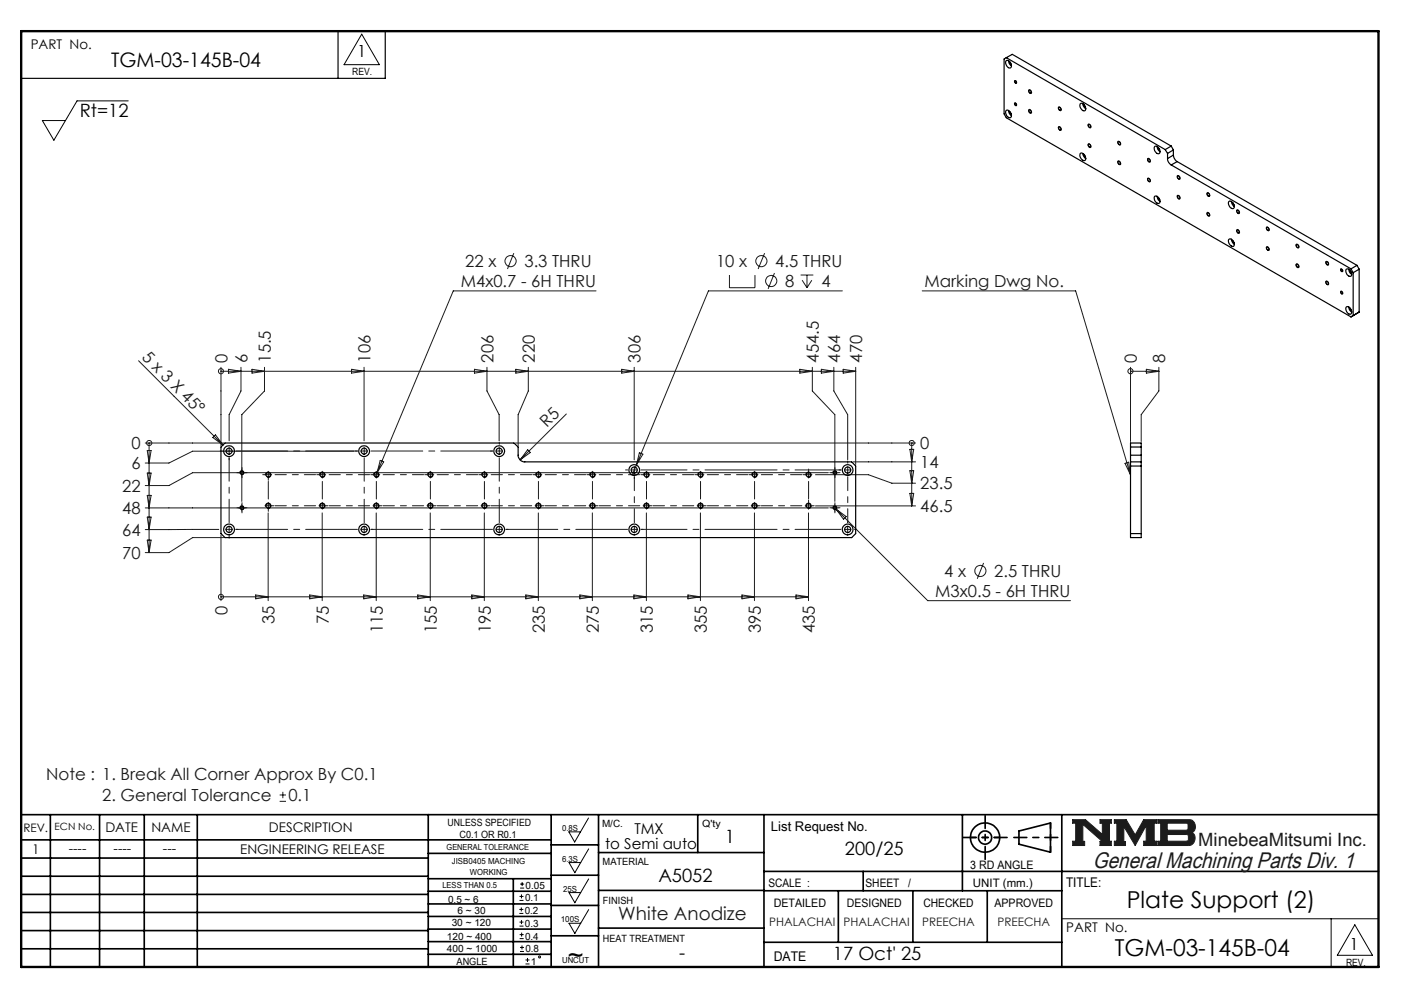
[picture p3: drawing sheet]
<svg xmlns="http://www.w3.org/2000/svg" width="297mm" height="210mm" viewBox="0 0 297 210" stroke-linecap="round" stroke-linejoin="round" font-family="sans-serif">
<g fill="none" stroke="#000" stroke-width=".35">
<path d="M4.5 172.3h287.1M4.5 177.6h112.1M10.7 172.3v32.2M21.1 172.3v32.2M30.5 172.3v32.2M41.7 172.3v32.2M90.6 172.3v32.2M116.6 172.3v32.2M116.6 178.7h10M126.6 172.3v32.2M147.6 172.3v8M161.6 172.3v32.2"/>
<path d="M203.6 172.3v16.1M215.5 175.7l6.7-1.6v6.1l-6.7-1.7zM224.6 172.3v32.2M4.5 185.3h86.1M4.5 181.5h86.1M4.5 189.2h86.1M4.5 193h86.1M4.5 196.8h86.1M90.6 199.1h26M90.6 193.8h26M90.6 188.5h26M90.6 191.2h26"/>
<path d="M90.6 180.5h26M90.6 185.8h26M90.6 196.5h26M108.6 185.8v18.5M116.6 185.1h10M116.6 191.5h10M116.6 197.9h10M126.6 196.3h35M126.6 188.3h35M126.6 180.3h35M161.6 184.3h130M161.6 199.3h63"/>
<path d="M161.6 188.4h63M177.3 188.4v10.9M182.6 184.3v4.1M193.1 188.4v10.9M208.8 188.4v10.9M4.5 200.7h86.1M90.6 201.8h26"/>
<circle cx="208.4" cy="177.1" r="3.1"/>
<circle cx="208.4" cy="177.1" r="1.4"/>
</g>
<path d="M226.9 173.3h2.7l3.6 3.2v-2.4h-.5v-.8h2.4v.8h-.4v3.8h.4v.9h-2.4v-.9h.5l-4.1-3.6v3.6h.3v.9h-2.5v-.9h.6v-3.8h-.6zM235.7 173.3h2.5l1.9 3.3 1.8-3.3h2.8v.8h-.5v3.8h.5v.9h-2.8v-.9h.6v-3.3l-2.4 4.2-2.4-4v3.2h.4v.8h-2.4v-.9h.6v-3.8h-.6zM244.9 173.3h6.6a1.48 1.48 0 0 1 1.3 1.2 1.48 1.48 0 0 1-.7 1.6 1.48 1.48 0 0 1 .7 1.6 1.48 1.48 0 0 1-1.4 1.1h-6.5v-.9h.6v-3.8h-.6zM246.9 174.1h4.1l.3 .2v1l-.3 .3h-4.1zM246.9 176.5h4.2l.3 .3v.8l-.4 .3h-4.1z" fill="none" stroke="#191924" stroke-width=".21"/>
<path d="M76.5 7.2l3.8 6.5h-7.5zM120.3 175.9h2.5l-1.2 2.2zM124.5 173l-1.7 2.9M124.5 179.5l-1.7 2.9M120.4 182.4h2.4l-1.2 2.2zM120.4 188.8h2.4l-1.2 2.1zM120.4 195.3h2.4l-1.2 2.1zM124.5 185.9l-1.7 2.9M124.5 192.4l-1.7 2.9M224.6 194.3h67M281.6 194.3v10.2M286.6 195.6l3.7 6.4h-7.4z" fill="none" stroke="#000" stroke-width=".21"/>
<path d="M4.5 6.6h287.1" fill="none" stroke="#000" stroke-width=".21" stroke-dasharray="6.3 1.3 1.3 1.3" stroke-dashoffset="1.9"/>
<path d="M71.5 6.6v10M81.5 6.6v10h-77" fill="none" stroke="#000" stroke-width=".25"/>
<path d="M205.3 177.1h6.2M222.2 174v6.2" fill="none" stroke="#000" stroke-width=".35" stroke-dasharray="15.2 1.3 1.3 1.3" stroke-dashoffset="14.1"/>
<path d="M203.8 177.1h9.2M208.4 172.5v9.2M214.5 177.1h9.3" fill="none" stroke="#000" stroke-width=".35" stroke-dasharray="15.2 1.3 1.3 1.3" stroke-dashoffset="12.5"/>
<path d="M4.5 6.6h287.1v197.9h-287.1z" fill="none" stroke="#000" stroke-width=".5"/>
<path d="M226.9 173.3v.8h.6v3.8h-.6v.9h2.5v-.9h-.3v-3.6l4.1 3.6h-.5v.9h2.4v-.9h-.4v-3.8h.4v-.8h-2.4v.8h.5v2.4l-3.6-3.2zM235.7 173.3v.8h.6v3.8h-.6v.9h2.4v-.8h-.4v-3.2l2.4 4 2.4-4.2v3.3h-.6v.9h2.8v-.9h-.5v-3.8h.5v-.8h-2.8l-1.8 3.3-1.9-3.3zM246.9 176.5h4.2l.3 .2v1l-.3 .2h-4.2zM244.9 173.3v.8h.6v3.8h-.6v.9h6.9l.7-.5 .3-.9-.1-.7-.6-.6a1.48 1.48 0 0 0 .7-1.6 1.48 1.48 0 0 0-1.3-1.2zM246.9 174.1h4.1l.3 .2v1.1l-.2 .2h-4.2z" fill-rule="evenodd" fill="#191924"/>
<g fill="none" stroke="#191924" stroke-width=".21">
<path d="M108.7 53.5l-1.3 3.4M154.3 58.2v2.6h5.4v-2.6M161.7 53.5l-1.3 3.4M163.8 57.7l-1.3 3.4M169.4 58.2h2.6M169.7 59.3l1 1.5M170.7 58.2v2.6M171.7 59.3l-1 1.5M29.3 76.3l17.9 17.8M46.7 78.5h.1M46.7 77.7v16.6M46.7 78.5h134.3"/>
<path d="M48.3 78.1l2.7 .4-2.7 .4zM51 77.7v5l-2.5 5v5.5M53.3 78.1l2.7 .4-2.7 .4zM56 77.7v5l-4.8 5v18.3M74.4 78.1l2.6 .4-2.6 .4zM77 77.7v15.5M100.4 78.1l2.6 .4-2.6 .4zM103 77.7v5l2.6 5v5.5M109.1 78.1l2.7 .4-2.7 .4zM111.8 77.7v5l-2.2 5v6.6M126.1 61.5h-30.2l-16.1 38.5M131.5 78.1l2.7 .4-2.7 .4z"/>
<path d="M134.2 77.7v19.6M169.2 78.1l2.6 .4-2.6 .4zM171.8 77.7v5l4.8 5v18.3M173.7 78.1l2.7 .4-2.7 .4zM176.4 77.7v5l2.9 5v9.6M178.2 61.5h-28.3l-15.3 36.8M178.4 78.1l2.6 .4-2.6 .4zM181 77.7v20.5M195.1 61.5h32.4l11.6 38.9M239.1 78.5h.1M239.1 78.5h6M239.1 77.7v15.7"/>
<path d="M242.5 78.1l2.6 .4-2.6 .4zM245.1 77.7v5l-3.7 5v5.7M30.7 93.7h16.6M31.2 95.3h.8l-.5 2.6zM31.5 93.7v23.2M31.5 93.7h.1M45 92.5l.6-.5 1.6 2.1zM74.9 95.4h-34.2l-5 2.5h-5M79.8 100l-.4 .9M80.4 97.4l.8 .3-1.4 2.3zM109 93.7h84.7M111.6 95.1l.6 .6-2.2 1.6z"/>
<path d="M119.8 87.6l-9.8 9.7M134.6 98.3l-.9 2.2M135.3 95.7l.7 .4-1.4 2.2zM175.2 100h-134.5l-5 2.7h-5M175.9 100h1.4M180.5 97.7h13.2M192.5 95h.8l-.4 2.7zM192.5 99.5h.8l-.4 2.7zM192.9 93.7v13.3M192.9 93.7h.1M238 98l.8-.3 .3 2.7zM30.7 107.4h144.5"/>
<path d="M31.2 100h.8l-.5 2.7zM31.2 104.8h.8l-.5 2.6zM31.2 109.4h.8l-.5 2.6zM31.2 114.2h.8l-.5 2.7zM46.3 112h-15.6M46.7 113.1v13.9M47.3 113.7h-6.6l-5 3.2h-5M51.2 106.7v1.4M56.7 108.5v18.5M68.2 108.5v18.5M79.6 108.5v18.5M91 108.5v18.5"/>
<path d="M102.4 108.5v18.5M113.9 108.5v18.5M125.3 108.5v18.5M136.7 108.5v18.5M148.2 108.5v18.5M159.6 108.5v18.5M170.3 107h1.4M171 106.2v1.5M171 108.5v18.5M172.5 100.4h11.2l5 1.8h5M172.5 107h21.2M175.9 107.4h1.4"/>
<path d="M176.4 107.2l19.9 19.8h30.1M176.6 106.7v1.4M176.8 107.7l2.2 1.5-.6 .6zM178.6 112h1.4M179.3 111.3v1.4M192.5 104.3h.8l-.4 2.7zM208.1 119.1l-1.4 3.3M46.7 126.2h.1M46.7 126.2h124.3M54.1 125.8l2.6 .4-2.6 .4zM65.5 125.8l2.7 .4-2.7 .4zM76.9 125.8l2.7 .4-2.7 .4z"/>
<path d="M88.4 125.8l2.6 .4-2.6 .4zM99.8 125.8l2.6 .4-2.6 .4zM111.2 125.8l2.7 .4-2.7 .4zM122.7 125.8l2.6 .4-2.6 .4zM134.1 125.8l2.6 .4-2.6 .4zM145.5 125.8l2.7 .4-2.7 .4zM157 125.8l2.6 .4-2.6 .4zM168.4 125.8l2.6 .4-2.6 .4zM59.2 169.5h1.3M59.2 168.1h1.3M59.8 167.5v1.3"/>
<circle cx="108" cy="55.2" r="1.18"/>
<circle cx="161.1" cy="55.2" r="1.18"/>
<circle cx="163.1" cy="59.4" r="1.18"/>
<circle cx="46.7" cy="78.5" r=".54"/>
<circle cx="239.1" cy="78.5" r=".54"/>
<circle cx="31.6" cy="93.7" r=".54"/>
<circle cx="192.9" cy="93.7" r=".55"/>
<circle cx="46.7" cy="126.2" r=".54"/>
<circle cx="207.4" cy="120.7" r="1.18"/>
</g>
<g fill="none" stroke="#000" stroke-width=".21">
<path d="M214.6 17.1a.26 .26 0 0 1 .4 .1 .26 .26 0 0 1-.2 .4zM217.7 19a.47 .47 0 0 1 .4 .3 .47 .47 0 0 1-.1 .5l-.4-.5zM27.1 21.3h-10.8l-4.9 8.4-2.4-4.2h4.9M214.7 21.8a.29 .29 0 0 1 .3 .2 .29 .29 0 0 1-.2 .3l-.2-.3zM217.7 23.2a.44 .44 0 0 1 .4 .2 .44 .44 0 0 1-.1 .5l-.4-.3zM223.9 22.7a.43 .43 0 0 1 .5 .2 .43 .43 0 0 1-.1 .5l-.3-.2zM223.9 26.8a.45 .45 0 0 1 .5 .3 .45 .45 0 0 1-.1 .5l-.4-.3zM230.2 30.4a.41 .41 0 0 1 .5 .3 .41 .41 0 0 1-.2 .5l-.3-.5zM230.2 26.3a.45 .45 0 0 1 .5 .2 .45 .45 0 0 1-.1 .5l-.3-.2zM236.5 34.1a.44 .44 0 0 1 .5 .2 .44 .44 0 0 1-.1 .5l-.4-.3zM236.5 29.9a.44 .44 0 0 1 .5 .3 .44 .44 0 0 1-.1 .5l-.4-.3zM242.8 37.7a.45 .45 0 0 1 .5 .2 .45 .45 0 0 1-.1 .6l-.4-.4z"/>
<path d="M242.8 33.5a.43 .43 0 0 1 .5 .3 .43 .43 0 0 1-.1 .5l-.4-.3zM249.1 37.2a.43 .43 0 0 1 .5 .2 .43 .43 0 0 1-.2 .5l-.3-.3zM249 41.4a.43 .43 0 0 1 .5 .2 .43 .43 0 0 1-.1 .5l-.3-.3zM255.4 40.8a.45 .45 0 0 1 .4 .2 .45 .45 0 0 1-.1 .5l-.3-.3zM255.4 44.9a.44 .44 0 0 1 .4 .3 .44 .44 0 0 1-.1 .5l-.3-.2-.1-.3zM261.6 48.6a.41 .41 0 0 1 .5 .2 .41 .41 0 0 1-.1 .5l-.3-.2zM261.7 44.4a.42 .42 0 0 1 .4 .3 .42 .42 0 0 1-.2 .5l-.3-.5zM267.9 52.2a.41 .41 0 0 1 .5 .3 .41 .41 0 0 1-.2 .5l-.3-.5zM267.9 48a.45 .45 0 0 1 .5 .3 .45 .45 0 0 1-.1 .5l-.4-.3zM274.2 51.7a.42 .42 0 0 1 .5 .2 .42 .42 0 0 1-.1 .5l-.4-.2zM274.2 55.8a.42 .42 0 0 1 .5 .3 .42 .42 0 0 1-.2 .5l-.3-.3zM280.5 59.5a.43 .43 0 0 1 .5 .2 .43 .43 0 0 1-.1 .5l-.4-.3z"/>
<path d="M280.5 55.3a.43 .43 0 0 1 .5 .2 .43 .43 0 0 1-.1 .6l-.4-.4zM283.6 56.9l.3 .1a.27 .27 0 0 1 .2 .3 .27 .27 0 0 1-.4 .2 .27 .27 0 0 1-.1-.4zM283.6 61.6h.2l.2 .3a.16 .16 0 0 1 0 .2 .16 .16 0 0 1-.2 .1l-.2-.3zM50.8 107.5a.42 .42 0 0 1 .3-.5 .42 .42 0 0 1 .5 .4 .42 .42 0 0 1-.6 .4M50.8 100.1a.42 .42 0 0 1 .4-.5 .42 .42 0 0 1 .4 .5 .42 .42 0 0 1-.6 .3M56.2 107.1a.57 .57 0 0 1 .5-.7 .57 .57 0 0 1 .6 .6 .57 .57 0 0 1-.7 .5M56.2 100.5a.57 .57 0 0 1 .5-.7 .57 .57 0 0 1 .6 .7 .57 .57 0 0 1-.7 .5M67.6 107.1a.57 .57 0 0 1 .5-.7 .57 .57 0 0 1 .6 .6 .57 .57 0 0 1-.7 .5M67.6 100.5a.57 .57 0 0 1 .6-.7 .57 .57 0 0 1 .6 .7 .57 .57 0 0 1-.8 .5M79.1 107.1a.57 .57 0 0 1 .5-.7 .57 .57 0 0 1 .6 .6 .57 .57 0 0 1-.8 .5M79.1 100.5a.57 .57 0 0 1 .5-.7 .57 .57 0 0 1 .6 .7 .57 .57 0 0 1-.8 .5M90.5 107.1a.57 .57 0 0 1 .5-.7 .57 .57 0 0 1 .6 .6 .57 .57 0 0 1-.7 .5"/>
<path d="M90.5 100.5a.57 .57 0 0 1 .5-.7 .57 .57 0 0 1 .6 .7 .57 .57 0 0 1-.7 .5M101.9 107.1a.57 .57 0 0 1 .5-.7 .57 .57 0 0 1 .6 .6 .57 .57 0 0 1-.7 .5M101.9 100.5a.57 .57 0 0 1 .6-.7 .57 .57 0 0 1 .5 .7 .57 .57 0 0 1-.7 .5M113.3 107.1a.56 .56 0 0 1 .5-.7 .56 .56 0 0 1 .6 .6 .56 .56 0 0 1-.7 .5M113.3 100.5a.56 .56 0 0 1 .6-.6 .56 .56 0 0 1 .6 .6 .56 .56 0 0 1-.8 .5M124.8 107.1a.56 .56 0 0 1 .5-.7 .56 .56 0 0 1 .6 .6 .56 .56 0 0 1-.7 .5M124.8 100.5a.56 .56 0 0 1 .5-.6 .56 .56 0 0 1 .6 .6 .56 .56 0 0 1-.7 .5M136.2 107.1a.57 .57 0 0 1 .4-.7 .57 .57 0 0 1 .7 .6 .57 .57 0 0 1-.7 .5M136.2 100.5a.57 .57 0 0 1 .5-.7 .57 .57 0 0 1 .6 .6 .57 .57 0 0 1-.7 .6M147.6 107.1a.57 .57 0 0 1 .5-.7 .57 .57 0 0 1 .6 .6 .57 .57 0 0 1-.7 .5M147.6 100.5a.57 .57 0 0 1 .5-.7 .57 .57 0 0 1 .6 .6 .57 .57 0 0 1-.7 .6M159 107.1a.57 .57 0 0 1 .5-.7 .57 .57 0 0 1 .6 .6 .57 .57 0 0 1-.6 .5"/>
<path d="M159 100.5a.57 .57 0 0 1 .5-.7 .57 .57 0 0 1 .7 .6 .57 .57 0 0 1-.7 .6M170.5 107.1a.57 .57 0 0 1 .4-.7 .57 .57 0 0 1 .7 .6 .57 .57 0 0 1-.7 .5M170.5 100.5a.57 .57 0 0 1 .5-.7 .57 .57 0 0 1 .6 .6 .57 .57 0 0 1-.7 .6M176.2 107.5a.43 .43 0 0 1 .3-.6 .43 .43 0 0 1 .5 .5 .43 .43 0 0 1-.5 .4M176.2 100.1a.43 .43 0 0 1 .4-.6 .43 .43 0 0 1 .4 .5 .43 .43 0 0 1-.5 .4M109.9 193.2h.8M109.9 192.3h.8M109.9 195.9h.8M109.9 195h.8M109.9 190.4h.8M109.9 189.6h.8M109.9 198.5h.9"/>
<path d="M109.9 197.7h.9M110 187.8h.9M110 187h.9M110.3 191.9v.8M110.3 189.2v.8M110.3 194.6v.8M110.3 197.2v.9M110.4 199.9v.9M110.5 186.5v.9M110 201.2h.8M110 200.4h.8M111.2 203.9h.8"/>
<path d="M111.2 203h.8M111.6 202.6v.8"/>
<circle cx="114.1" cy="202.4" r=".21"/>
</g>
<g fill="none" stroke="#191924" stroke-width=".21" stroke-dasharray="15.2 1.3 1.3 1.3">
<path d="M47 95.4h-.4M48.5 95.4v-.7M48.5 95.4h-.7M48.5 95.4v.7M48.5 95.4h.7M48.5 96.8v.4M50.5 100h-.4M51.2 99.2v-.3M51.9 100h.4M75.6 95.4h-.4M77 95.4v-.7M77 95.4h-.7"/>
<path d="M77 95.4v.7M77 95.4h.8M104.2 95.4h-.4M105.6 95.4v-.7M105.6 95.4h-.7M105.6 95.4v.7M105.6 95.4h.7M105.6 94v-.5M132.8 99.4h-.5M134.2 99.4v-.7M134.2 99.4h-.7M134.2 99.4v.7"/>
<path d="M134.2 99.4h.7M171 99.7v-.5M175.9 100h-.4M176.6 99.2v-.3M177.3 100h.4M177.9 99.4h-.4M179.3 99.4v-.7M179.3 99.4h-.7M179.3 99.4v.7M179.3 99.4h.7M179.3 98v-.5M48.5 112v-.8"/>
<path d="M48.5 112h-.7M48.5 112v.7M48.5 112h.7M48.5 113.4v.4M49.9 112h.4M50.5 107.4h-.4M51.2 106.7v-.4M51.2 108.1v.4M51.2 100.7v.3M51.9 107.4h.4M56 100.4h-.4M56.8 107v-.8"/>
<path d="M56.8 107h-.8M56.8 107v.7M56.8 107h.7M56.8 107.7v.4M56.8 100.4v-.7M56.8 100.4h-.8M56.8 100.4v.7M56.8 100.4h.7M56.8 101.1v.5M56.8 101.8v3.7M57.5 107h.4M67.5 100.4h-.5"/>
<path d="M68.2 107v-.8M68.2 107h-.7M68.2 107v.7M68.2 107h.7M68.2 100.4v-.7M68.2 100.4h-.7M68.2 100.4v.7M68.2 100.4h.7M68.2 101.8v3.7M68.9 107h.5M77 112v-.8M77 112h-.7"/>
<path d="M77 112v.7M77 112h.8M78.5 112h.4M78.9 100.4h-.5M79.6 107v-.8M79.6 107h-.7M79.6 107v.7M79.6 107h.7M79.6 100.4v-.7M79.6 100.4h-.7M79.6 100.4v.7M79.6 100.4h.7"/>
<path d="M79.6 101.8v3.7M80.3 107h.5M90.3 100.4h-.4M91 107v-.8M91 107h-.7M91 107v.7M91 107h.8M91 100.4v-.7M91 100.4h-.7M91 100.4v.7M91 100.4h.8M91 101.8v3.7"/>
<path d="M91.8 107h.4M101.8 100.4h-.5M102.5 107v-.8M102.5 107h-.7M102.5 107v.7M102.5 107h.7M102.5 100.4v-.7M102.5 100.4h-.7M102.5 100.4v.7M102.5 100.4h.7M102.5 101.8v3.7M103.2 107h.5"/>
<path d="M105.6 112v-.8M105.6 112h-.7M105.6 112v.7M105.6 112h.7M107 112h.5M113.2 100.4h-.5M113.9 107v-.8M113.9 107h-.7M113.9 107v.7M113.9 107h.7M113.9 100.4v-.7M113.9 100.4h-.7"/>
<path d="M113.9 100.4v.7M113.9 100.4h.7M113.9 101.8v3.7M114.6 107h.5M124.6 100.4h-.5M125.3 107v-.8M125.3 107h-.7M125.3 107v.7M125.3 107h.7M125.3 100.4v-.7M125.3 100.4h-.7M125.3 100.4v.7"/>
<path d="M125.3 100.4h.7M125.3 101.8v3.7M126 107h.5M134.2 100.8v.4M134.2 112v-.8M134.2 112h-.7M134.2 112v.7M134.2 112h.7M135.6 112h.4M136 100.4h-.4M136.8 107v-.8M136.8 107h-.8"/>
<path d="M136.8 107v.7M136.8 107h.7M136.8 100.4v-.7M136.8 100.4h-.8M136.8 100.4v.7M136.8 100.4h.7M136.8 101.8v3.7M137.5 107h.4M147.5 100.4h-.5M148.2 107v-.8M148.2 107h-.7M148.2 107v.7"/>
<path d="M148.2 107h.7M148.2 100.4v-.7M148.2 100.4h-.7M148.2 100.4v.7M148.2 100.4h.7M148.2 101.8v3.7M148.9 107h.5M158.9 100.4h-.5M159.6 107v-.8M159.6 107h-.7M159.6 107v.7M159.6 107h.7"/>
<path d="M159.6 100.4v-.7M159.6 100.4h-.7M159.6 100.4v.7M159.6 100.4h.7M159.6 101.8v3.7M160.3 107h.5M170.3 100.4h-.4M171 106.2v-.4M171 100.4v-.7M171 100.4h-.7M171 100.4v.7M171 100.4h.8"/>
<path d="M171 101.8v3.7M171.8 107h.4M175.9 107.4h-.4M176.6 106.7v-.4M176.6 108.1v.4M176.6 100.7v.3M177.3 107.4h.4M179.3 110.5v-.4M180.8 112h.4"/>
</g>
<g fill="none" stroke="#191924" stroke-width=".21" stroke-dasharray="15.2 1.3 1.3 1.3" stroke-dashoffset="12.9">
<path d="M58.2 107h8.6M58.2 100.4h8.6M69.6 107h8.6M69.6 100.4h8.6M81 107h8.6M81 100.4h8.6M92.5 107h8.5M92.5 100.4h8.5M103.9 107h8.6M103.9 100.4h8.6M115.3 107h8.6M115.3 100.4h8.6"/>
<path d="M126.8 107h8.5M126.8 100.4h8.5M138.2 107h8.6M138.2 100.4h8.6M149.6 107h8.6M149.6 100.4h8.6M161 107h8.6M161 100.4h8.6"/>
</g>
<path d="M134.2 100.8v9.7M179.3 100.8v9.7" fill="none" stroke="#191924" stroke-width=".21" stroke-dasharray="15.2 1.3 1.3 1.3" stroke-dashoffset="12.3"/>
<path d="M135.6 99.4h42.3M135.6 112h42.3" fill="none" stroke="#191924" stroke-width=".21" stroke-dasharray="15.2 1.3 1.3 1.3" stroke-dashoffset="5.5"/>
<path d="M49.9 95.4h25.7M78.5 95.4h25.7M49.9 112h25.7M78.5 112h25.7M107 112h25.8" fill="none" stroke="#191924" stroke-width=".21" stroke-dasharray="15.2 1.3 1.3 1.3" stroke-dashoffset="4.3"/>
<path d="M48.5 96.8v13.7M77 96.8v13.7M105.6 96.8v13.7" fill="none" stroke="#191924" stroke-width=".21" stroke-dasharray="15.2 1.3 1.3 1.3" stroke-dashoffset="10.3"/>
<g fill="none" stroke="#000" stroke-width=".25">
<path d="M212.8 12.9a.89 .89 0 0 1 .9 .2 .89 .89 0 0 1 .3 .9l-.2 .3a1.03 1.03 0 0 1-1-1.4zM212.9 12.2l-.5 .3v11.6l.5 .8 72.9 42.1M212.9 12.2l33.6 19.4M212.9 12.2l1.2-.7 33.7 19.4M213.3 12.8l.3 .8 .4 .3M213.6 13.1l.3 .5M214.7 17.1a.23 .23 0 0 1 .3 .2 .23 .23 0 0 1-.2 .3zM217.7 19.1a.36 .36 0 0 1 .4 .2 .36 .36 0 0 1-.1 .4l-.3-.2zM212.8 23.4a.89 .89 0 0 1 .9 .2 .89 .89 0 0 1 .3 .9l-.1 .2a.72 .72 0 0 1-.8 0 .72 .72 0 0 1-.3-.7zM213.3 23.4l.2 .5 .5 .6M213.6 23.6l.3 .5M214.7 21.8a.24 .24 0 0 1 .3 .2 .24 .24 0 0 1-.2 .3z"/>
<path d="M217.7 23.2a.36 .36 0 0 1 .4 .2 .36 .36 0 0 1-.1 .5l-.3-.2zM223.9 26.9a.34 .34 0 0 1 .5 .2 .34 .34 0 0 1-.1 .4l-.3-.2zM223.9 22.7a.35 .35 0 0 1 .5 .2 .35 .35 0 0 1-.1 .4l-.2-.1zM228.5 32.5a.93 .93 0 0 1 1.2 1.1l-.1 .2a.76 .76 0 0 1-.8 0 .76 .76 0 0 1-.3-.7zM228.5 22a.84 .84 0 0 1 1.2 .9 .49 .49 0 0 1-.4 .6 .49 .49 0 0 1-.6-.5l-.2-.4zM229.1 21.9l.1 .6 .5 .5M229.1 32.4l.1 .6 .5 .5M229.3 22.1l.3 .5M229.3 32.7l.3 .5M230.2 30.5a.36 .36 0 0 1 .4 .2 .36 .36 0 0 1 0 .4l-.3-.2zM230.2 26.4a.31 .31 0 0 1 .4 .1 .31 .31 0 0 1-.1 .4zM236.5 34.2a.35 .35 0 0 1 .4 .1 .35 .35 0 0 1 0 .5l-.3-.1z"/>
<path d="M236.6 29.9a.33 .33 0 0 1 .4 .3 .33 .33 0 0 1-.3 .4l-.2-.4zM242.9 37.7a.33 .33 0 0 1 .4 .3 .33 .33 0 0 1-.3 .4l-.2-.3zM242.9 33.6a.36 .36 0 0 1 .3 .2 .36 .36 0 0 1-.1 .4l-.2-.2zM244.3 30.9a1.07 1.07 0 0 1 1 1.5 .99 .99 0 0 1-1-.4 .99 .99 0 0 1 0-1.1zM244.8 31l.1 .5 .5 .6M245 31.2l.3 .5M246.5 31.6l.5 .8M247 33.5a1.56 1.56 0 0 0 .8 1.4M247 32.4v1.1M247.8 34.9l38 22M247.8 30.9l-1.3 .7M247.8 30.9l.4 .8"/>
<path d="M248.2 32.8a1.85 1.85 0 0 0 .8 1.4M248.2 31.7l-1.2 .7M248.2 32.8l-1.2 .7M248.2 31.7v1.1M249 34.2l-1.2 .7M249 34.2l38.1 21.9M249.1 37.2a.36 .36 0 0 1 .4 .2 .36 .36 0 0 1-.1 .4l-.3-.2zM244.2 41.5a.96 .96 0 0 1 1 .4 .96 .96 0 0 1 .1 1.1 1 1 0 0 1-1.1-1.5zM244.8 41.5l.2 .8 .4 .3M245 41.8l.3 .5M249.1 41.4a.33 .33 0 0 1 .4 .2 .33 .33 0 0 1-.2 .4l-.2-.5zM255.4 45a.36 .36 0 0 1 .4 .2 .36 .36 0 0 1-.1 .4l-.3-.2z"/>
<path d="M255.4 40.8a.36 .36 0 0 1 .4 .3 .36 .36 0 0 1-.1 .4l-.3-.2zM259.9 42.6a.95 .95 0 0 1 1.2 1.1l-.1 .4a1.03 1.03 0 0 1-1.1-1.5zM259.9 50.7a.91 .91 0 0 1 1.2 1 .37 .37 0 0 1-.2 .4 .37 .37 0 0 1-.4-.1l-.6-.7zM260.5 42.6l.1 .5 .5 .6M260.5 50.6l.3 .8 .3 .3M260.8 42.9l.3 .4M260.8 50.8l.3 .5M261.7 44.5a.36 .36 0 0 1 .4 .2 .36 .36 0 0 1-.1 .4l-.3-.2zM261.7 48.6a.31 .31 0 0 1 .4 .2 .31 .31 0 0 1-.2 .4l-.3-.4zM267.9 52.3a.34 .34 0 0 1 .5 .2 .34 .34 0 0 1-.1 .4l-.3-.2zM268 48.1a.33 .33 0 0 1 .4 .2 .33 .33 0 0 1-.2 .4l-.3-.3zM274.2 55.9a.36 .36 0 0 1 .4 .2 .36 .36 0 0 1 0 .4l-.3-.2z"/>
<path d="M274.2 51.8a.31 .31 0 0 1 .4 .1 .31 .31 0 0 1-.1 .4zM280.6 59.5a.33 .33 0 0 1 .4 .2 .33 .33 0 0 1-.3 .4l-.2-.3zM280.6 55.3a.33 .33 0 0 1 .4 .3 .33 .33 0 0 1-.3 .4l-.2-.5zM283.6 57a.23 .23 0 0 1 .4 .1 .23 .23 0 0 1-.2 .3zM284.8 57a.92 .92 0 0 1 .9 .4 .92 .92 0 0 1 0 1 1.09 1.09 0 0 1-.9-1.4zM285.3 56.9l.1 .6 .5 .5M285.6 57.2l.3 .5M285.8 56.9l.4 .8M286.2 57.7v9M287.1 56.1l-1.3 .8M287.1 56.1l.4 .8M287.5 56.9l-1.3 .8"/>
<path d="M287.5 56.9v9.1M283.7 61.6a.25 .25 0 0 1 .3 .2 .25 .25 0 0 1-.2 .3zM284.9 64.9a.99 .99 0 0 1 .9 .5 .99 .99 0 0 1-.1 1.1 1.08 1.08 0 0 1-.8-1.6zM285.3 64.9l.1 .5 .5 .6M285.6 65.1l.3 .5M286.2 66.7l-.4 .3M287.5 66l-1.3 .7M287.5 66l-1.7 1M47.6 93.7h61.1l.9 .8v1.8a1.45 1.45 0 0 0 1.4 1.4h69.2l.8 .9v14.2l-.8 .9h-132.6l-.9-.9v-18.3zM239.1 96.3v1.4M239.1 97.7v16h2.3v-16M239.1 96.3v-2.6h2.3v2.6"/>
<path d="M239.1 97.7h2.3M239.1 98.6h2.3M239.1 96.3h2.3M239.1 94.5h2.3M241.4 96.3v1.4M239.1 112.8h2.3"/>
<circle cx="48.5" cy="95.4" r=".63"/>
<circle cx="48.5" cy="95.4" r="1.16"/>
<circle cx="51.2" cy="100" r=".36"/>
<circle cx="77" cy="95.4" r="1.15"/>
<circle cx="77" cy="95.4" r=".63"/>
<circle cx="105.6" cy="95.4" r="1.15"/>
<circle cx="105.6" cy="95.4" r=".64"/>
<circle cx="134.2" cy="99.4" r="1.13"/>
<circle cx="134.2" cy="99.4" r=".64"/>
<circle cx="176.6" cy="100" r=".35"/>
<circle cx="179.3" cy="99.4" r="1.13"/>
<circle cx="179.3" cy="99.4" r=".64"/>
<circle cx="48.4" cy="112" r=".65"/>
<circle cx="48.5" cy="112" r="1.16"/>
<circle cx="51.2" cy="107.4" r=".36"/>
<circle cx="56.7" cy="100.4" r=".48"/>
<circle cx="56.7" cy="107" r=".48"/>
<circle cx="68.2" cy="100.4" r=".48"/>
<circle cx="68.2" cy="107" r=".48"/>
<circle cx="77" cy="112" r="1.15"/>
<circle cx="77" cy="112" r=".65"/>
<circle cx="79.6" cy="100.4" r=".48"/>
<circle cx="79.6" cy="107" r=".48"/>
<circle cx="91" cy="100.4" r=".48"/>
<circle cx="91" cy="107" r=".48"/>
<circle cx="102.5" cy="100.4" r=".48"/>
<circle cx="102.5" cy="107" r=".48"/>
<circle cx="105.6" cy="112" r=".66"/>
<circle cx="105.6" cy="112" r="1.15"/>
<circle cx="113.9" cy="100.4" r=".48"/>
<circle cx="113.9" cy="107" r=".48"/>
<circle cx="125.3" cy="100.4" r=".48"/>
<circle cx="125.3" cy="107" r=".48"/>
<circle cx="134.2" cy="112" r=".66"/>
<circle cx="134.2" cy="112" r="1.15"/>
<circle cx="136.7" cy="100.4" r=".47"/>
<circle cx="136.7" cy="107" r=".47"/>
<circle cx="148.2" cy="100.4" r=".47"/>
<circle cx="148.2" cy="107" r=".47"/>
<circle cx="159.6" cy="100.4" r=".47"/>
<circle cx="159.6" cy="107" r=".47"/>
<circle cx="171" cy="100.4" r=".47"/>
<circle cx="171" cy="107" r=".47"/>
<circle cx="176.6" cy="107.4" r=".35"/>
<circle cx="179.3" cy="112" r=".66"/>
<circle cx="179.3" cy="112" r="1.15"/>
</g>
<g font-size="4.9">
<text x="238.4" y="192">Plate Support (2)</text>
<text x="120.1" y="203.7">~</text>
<text x="235.8" y="202.1">TGM-03-145B-04</text>
</g>
<text font-size="4.7" fill="#191924" x="231.2" y="183.6">General Machining Parts Div. 1</text>
<text font-size="4.2" x="23.5" y="14.3">TGM-03-145B-04</text>
<g font-size="3.9">
<text x="16.9" y="24.6">Rt=12</text>
<text x="153.3" y="178.4">1</text>
<text x="178.7" y="180.8">200/25</text>
<text x="139.3" y="186.6">A5052</text>
<text x="143.7" y="202.9">-</text>
<text x="176.2" y="203.1">17 Oct' 25</text>
</g>
<g font-size="3.9" fill="#191924">
<text x="253.5" y="178.9">MinebeaMitsumi Inc.</text>
<text x="130.8" y="194.7">White Anodize</text>
</g>
<g font-size="3.5">
<text x="75.6" y="12.1">1</text>
<text x="285.5" y="200.9">1</text>
</g>
<g font-size="3.5" fill="#191924">
<text x="98.4" y="56.5">22 x</text>
<text x="110.9" y="56.5">3.3 THRU</text>
<text x="151.5" y="56.5">10 x</text>
<text x="164" y="56.5">4.5 THRU</text>
<text x="97.5" y="60.7">M4x0.7 - 6H THRU</text>
<text x="166.1" y="60.7">8</text>
<text x="173.8" y="60.7">4</text>
<text x="195.6" y="60.7">Marking Dwg No.</text>
<text x="29.9" y="75.7" transform="rotate(45 29.9 75.7)">5 x 3 X 45°</text>
<text x="48.1" y="76.7" transform="rotate(-90 48.1 76.7)">0</text>
<text x="52.3" y="76.7" transform="rotate(-90 52.3 76.7)">6</text>
<text x="57.3" y="76.7" transform="rotate(-90 57.3 76.7)">15.5</text>
<text x="78.4" y="76.7" transform="rotate(-90 78.4 76.7)">106</text>
<text x="104.4" y="76.7" transform="rotate(-90 104.4 76.7)">206</text>
<text x="113.1" y="76.7" transform="rotate(-90 113.1 76.7)">220</text>
<text x="135.5" y="76.7" transform="rotate(-90 135.5 76.7)">306</text>
<text x="173.2" y="76.7" transform="rotate(-90 173.2 76.7)">454.5</text>
<text x="177.8" y="76.7" transform="rotate(-90 177.8 76.7)">464</text>
<text x="182.4" y="76.7" transform="rotate(-90 182.4 76.7)">470</text>
<text x="240.5" y="76.7" transform="rotate(-90 240.5 76.7)">0</text>
<text x="246.5" y="76.7" transform="rotate(-90 246.5 76.7)">8</text>
<text x="27.8" y="95">0</text>
<text x="115.7" y="90.6" transform="rotate(-45 115.7 90.6)">R5</text>
<text x="194.7" y="95">0</text>
<text x="27.8" y="99.3">6</text>
<text x="194.7" y="99">14</text>
<text x="25.9" y="104">22</text>
<text x="194.7" y="103.5">23.5</text>
<text x="25.9" y="108.7">48</text>
<text x="25.9" y="113.3">64</text>
<text x="194.7" y="108.3">46.5</text>
<text x="25.9" y="118.2">70</text>
<text x="199.7" y="122.1">4 x</text>
<text x="210.3" y="122.1">2.5 THRU</text>
<text x="48.1" y="130" transform="rotate(-90 48.1 130)">0</text>
<text x="58.1" y="131.9" transform="rotate(-90 58.1 131.9)">35</text>
<text x="69.5" y="131.9" transform="rotate(-90 69.5 131.9)">75</text>
<text x="197.8" y="126.3">M3x0.5 - 6H THRU</text>
<text x="81" y="133.9" transform="rotate(-90 81 133.9)">115</text>
<text x="92.4" y="133.9" transform="rotate(-90 92.4 133.9)">155</text>
<text x="103.8" y="133.9" transform="rotate(-90 103.8 133.9)">195</text>
<text x="115.2" y="133.9" transform="rotate(-90 115.2 133.9)">235</text>
<text x="126.7" y="133.9" transform="rotate(-90 126.7 133.9)">275</text>
<text x="138.1" y="133.9" transform="rotate(-90 138.1 133.9)">315</text>
<text x="149.5" y="133.9" transform="rotate(-90 149.5 133.9)">355</text>
<text x="161" y="133.9" transform="rotate(-90 161 133.9)">395</text>
<text x="172.4" y="133.9" transform="rotate(-90 172.4 133.9)">435</text>
<text x="9.8" y="164.9">Note : 1. Break All Corner Approx By C0.1</text>
<text x="21.6" y="169.4">2. General Tolerance</text>
<text x="61" y="169.4">0.1</text>
</g>
<g font-size="3.2">
<text x="128" y="179.5">to Semi auto</text>
<text x="134.2" y="176.3">TMX</text>
</g>
<g font-size="2.8">
<text x="6.5" y="10.4">PART No.</text>
<text x="22.3" y="175.9">DATE</text>
<text x="32" y="175.9">NAME</text>
<text x="56.9" y="175.9">DESCRIPTION</text>
<text x="163.1" y="175.7">List Request No.</text>
<text x="6.8" y="180.6">1</text>
<text x="14.5" y="180.3">----</text>
<text x="24" y="180.3">----</text>
<text x="34.5" y="180.3">---</text>
<text x="50.8" y="180.7">ENGINEERING RELEASE</text>
<text x="225.5" y="187.6">TITLE:</text>
<text x="225.6" y="197.2">PART No.</text>
<text x="163.7" y="203.2">DATE</text>
</g>
<g font-size="2.5">
<text x="4.9" y="175.9">REV.</text>
<text x="205.2" y="183.8">3 RD ANGLE</text>
<text x="162.5" y="187.5">SCALE :</text>
<text x="163.7" y="191.7">DETAILED</text>
<text x="179.2" y="191.9">DESIGNED</text>
<text x="183.1" y="187.5">SHEET</text>
<text x="192.1" y="187.5">/</text>
<text x="195.3" y="191.9">CHECKED</text>
<text x="205.8" y="187.5">UNIT (mm.)</text>
<text x="210.4" y="191.9">APPROVED</text>
</g>
<g font-size="2.5" fill="#191924">
<text x="162.7" y="195.9">PHALACHAI PHALACHAI</text>
<text x="195.1" y="195.9">PREECHA</text>
<text x="211" y="195.9">PREECHA</text>
</g>
<g font-size="2.1">
<text x="74.5" y="16">REV.</text>
<text x="11.6" y="175.6">ECN No.</text>
<text x="94.7" y="174.7">UNLESS SPECIFIED</text>
<text x="97.2" y="177.3">C0.1 OR R0.1</text>
<text x="127.3" y="174.9">M/C.</text>
<text x="148.6" y="175">Q'ty</text>
<text x="127.5" y="183">MATERIAL</text>
<text x="94.8" y="191">0.5 ~ 6</text>
<text x="111.1" y="190.6">0.1</text>
<text x="111.2" y="188">0.05</text>
<text x="127.6" y="191.1">FINISH</text>
<text x="95.6" y="195.9">30 ~ 120</text>
<text x="96.8" y="193.3">6 ~ 30</text>
<text x="111" y="193.4">0.2</text>
<text x="111.1" y="196.1">0.3</text>
<text x="94.5" y="198.8">120 ~ 400</text>
<text x="94.5" y="201.3">400 ~ 1000</text>
<text x="111.1" y="198.7">0.4</text>
<text x="111.2" y="201.4">0.8</text>
<text x="127.6" y="199.2">HEAT TREATMENT</text>
<text x="96.6" y="204.1">ANGLE</text>
<text x="112.3" y="204.1">1</text>
<text x="284.7" y="204.3">REV.</text>
</g>
<g font-size="1.8">
<text x="94.5" y="179.8">GENERAL TOLERANCE</text>
<text x="118.9" y="175.7">0.8S</text>
<text x="95.6" y="182.8">JISB0405 MACHING</text>
<text x="99.4" y="185.1">WORKING</text>
<text x="118.9" y="182.2">6.3S</text>
<text x="93.6" y="187.8">LESS THAN 0.5</text>
<text x="119.1" y="188.6">25S</text>
<text x="118.6" y="195.1">100S</text>
<text x="118.9" y="203.6">UNCUT</text>
</g>
</svg>
